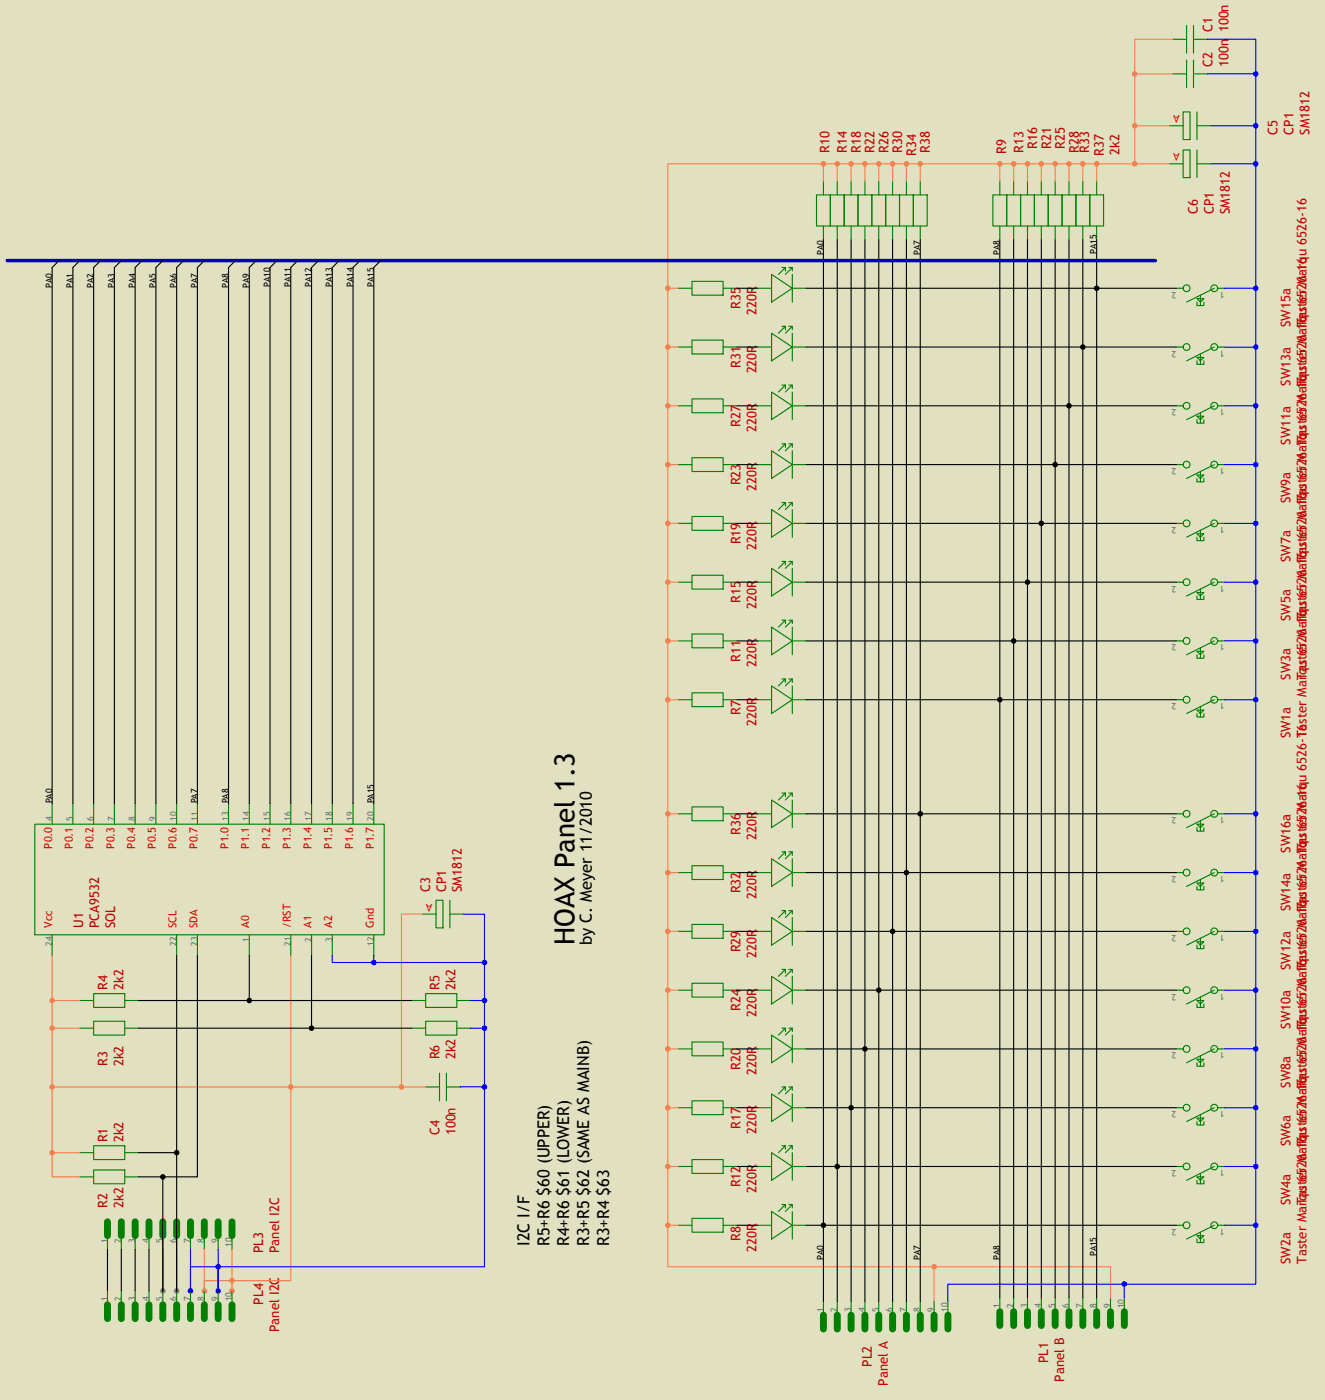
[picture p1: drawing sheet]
<svg xmlns="http://www.w3.org/2000/svg" width="198mm" height="210mm" viewBox="0 0 198 210" stroke-linecap="round" stroke-linejoin="round" font-family="sans-serif">
<path d="M0 0h198.3v209.5h-198.3z" fill-rule="evenodd" fill="#e1e0c1" stroke="#e1e0c1" stroke-width=".35"/>
<g fill="#808080">
<circle cx="24.4" cy="193.2" r=".41"/>
<circle cx="26.4" cy="193.2" r=".41"/>
</g>
<circle cx="28.5" cy="193.2" r=".41" fill="#00f"/>
<circle cx="30.6" cy="193.2" r=".41" fill="#ff8040"/>
<circle cx="32.6" cy="193.2" r=".41" fill="#00f"/>
<circle cx="34.7" cy="193.2" r=".41" fill="#ff8040"/>
<g fill="none" stroke="#008000" stroke-width=".17">
<path d="M175 18.8h2M175.5 11.1h2M175.5 5.9h2M177 16.8h1.1v4.1h-1.1zM177.5 3.8v4.2M177.5 9v4.1M178.6 3.8v4.2M178.6 9v4.1M178.6 11.1h2.1M178.6 5.9h2.1M179.1 16.8v4.1M179.1 18.8h2.1"/>
<path d="M122.2 29.2h2v4.6h-2zM123.2 27.1v2.1M123.2 33.8v2.1M124.2 29.2h2.1v4.6h-2.1zM125.3 27.1v2.1M125.3 33.8v2.1M126.3 29.2h2.1v4.6h-2.1zM127.3 27.1v2.1M127.3 33.8v2.1M128.4 29.2h2.1v4.6h-2.1zM129.4 27.1v2.1M129.4 33.8v2.1"/>
<path d="M130.5 29.2h2v4.6h-2zM131.5 27.1v2.1M131.5 33.8v2.1M132.5 29.2h2.1v4.6h-2.1zM133.6 27.1v2.1M133.6 33.8v2.1M134.6 29.2h2.1v4.6h-2.1zM135.6 27.1v2.1M135.6 33.8v2.1M136.7 29.2h2v4.6h-2zM137.7 27.1v2.1M137.7 33.8v2.1"/>
<path d="M148.6 29.2h2v4.6h-2zM149.6 27.1v2.1M149.6 33.8v2.1M150.6 29.2h2.1v4.6h-2.1zM151.7 27.1v2.1M151.7 33.8v2.1M152.7 29.2h2.1v4.6h-2.1zM153.7 27.1v2.1M153.7 33.8v2.1M154.8 29.2h2v4.6h-2zM155.8 27.1v2.1M155.8 33.8v2.1"/>
<path d="M156.8 29.2h2.1v4.6h-2.1zM157.9 27.1v2.1M157.9 33.8v2.1M158.9 29.2h2.1v4.6h-2.1zM160 27.1v2.1M160 33.8v2.1M161 29.2h2.1v4.6h-2.1zM162 27.1v2.1M162 33.8v2.1M163.1 29.2h2v4.6h-2zM164.1 27.1v2.1M164.1 33.8v2.1"/>
<path d="M175 24.5h2M177 22.4h1.1v4.2h-1.1zM179.1 22.4v4.2M179.1 24.5h2.1M101.5 51.9h2M101.5 43.1h2M103.5 59.7h4.7v2.1h-4.7zM103.5 50.9h4.7v2.1h-4.7zM103.5 42.1h4.7v2.1h-4.7zM108.2 51.9h2.1M108.2 43.1h2.1M113.4 51.9h2"/>
<path d="M113.4 43.1h2M115.4 58.7l3.2 2-3.2 2.1zM115.4 49.9l3.2 2-3.2 2.1zM115.4 41.1l3.2 2-3.2 2.1zM117 57.6h.5l-1 1.1M117 48.8h.5l-1 1.1M117 40h.5l-1 1.1M117.5 40v.6M117.5 48.8v.6M117.5 57.6v.6M118 57.6h.6l-1.1 1.1M118 48.8h.6l-1.1 1.1"/>
<path d="M118 40h.6l-1.1 1.1M118.6 51.9h2M118.6 43.1h2M118.6 40v.6M118.6 41.1v4.1M118.6 48.8v.6M118.6 49.9v4.1M118.6 57.6v.6M118.6 58.7v4.1M176 51.9h1a.52 .52 0 0 0 .7 .5 .52 .52 0 0 0 .2-.8 .52 .52 0 0 0-.8 .1l-.1 .2M176 43.1h1a.52 .52 0 0 0 .7 .5 .52 .52 0 0 0 .2-.8 .52 .52 0 0 0-.8 .1l-.1 .2M179.1 54v.5h.5"/>
<path d="M179.1 53.5h1l-.5 .5zM179.1 45.2v.5h.5M179.1 44.7h1l-.5 .5zM179.6 53v1.5h.5v-.5M179.6 44.2v1.5h.5v-.5M181.7 51.9l-4.2 2.1M181.7 43.1l-4.2 2.1M182.2 51.9a.52 .52 0 0 0-.7-.4 .52 .52 0 0 0-.2 .8 .52 .52 0 0 0 .8-.1l.1-.3h1M182.2 43.1a.52 .52 0 0 0-.7-.4 .52 .52 0 0 0-.2 .8 .52 .52 0 0 0 .8-.1l.1-.3h1M101.5 78.3h2M101.5 69.5h2M101.5 60.7h2"/>
<path d="M103.5 77.3h4.7v2.1h-4.7zM103.5 68.5h4.7v2.1h-4.7zM108.2 78.3h2.1M108.2 69.5h2.1M108.2 60.7h2.1M113.4 78.3h2M113.4 69.5h2M113.4 60.7h2M115.4 76.3l3.2 2-3.2 2.1zM115.4 67.5l3.2 2-3.2 2.1zM117 75.2h.5l-1 1.1M117 66.4h.5l-1 1.1"/>
<path d="M117.5 66.4v.6M117.5 75.2v.6M118 75.2h.6l-1.1 1.1M118 66.4h.6l-1.1 1.1M118.6 78.3h2M118.6 69.5h2M118.6 60.7h2M118.6 66.4v.6M118.6 67.5v4.1M118.6 75.2v.6M118.6 76.3v4.1M176 78.3h1a.52 .52 0 0 0 .7 .5 .52 .52 0 0 0 .2-.8 .52 .52 0 0 0-.8 .1l-.1 .2"/>
<path d="M176 69.5h1a.52 .52 0 0 0 .7 .5 .52 .52 0 0 0 .2-.8 .52 .52 0 0 0-.8 .1l-.1 .2M176 60.7h1a.52 .52 0 0 0 .7 .5 .52 .52 0 0 0 .2-.8 .52 .52 0 0 0-.8 .1l-.1 .2M179.1 79.9h1l-.5 .5zM179.1 71.6v.5h.5M179.1 71.1h1l-.5 .5zM179.1 62.8v.5h.5M179.1 62.3h1l-.5 .5zM179.6 79.4v1.5h.5v-.5M179.6 70.6v1.5h.5v-.5M179.6 61.8v1.5h.5v-.5M181.7 78.3l-4.2 2.1M181.7 69.5l-4.2 2.1"/>
<path d="M181.7 60.7l-4.2 2.1M182.2 78.3a.52 .52 0 0 0-.7-.4 .52 .52 0 0 0-.2 .8 .52 .52 0 0 0 .8-.1l.1-.3h1M182.2 69.5a.52 .52 0 0 0-.7-.4 .52 .52 0 0 0-.2 .8 .52 .52 0 0 0 .8-.1l.1-.3h1M182.2 60.7a.52 .52 0 0 0-.7-.4 .52 .52 0 0 0-.2 .8 .52 .52 0 0 0 .8-.1l.1-.3h1M101.5 95.9h2M101.5 87.1h2M103.5 94.9h4.7v2.1h-4.7zM103.5 86.1h4.7v2.1h-4.7zM108.2 95.9h2.1M108.2 87.1h2.1M113.4 95.9h2M113.4 87.1h2"/>
<path d="M115.4 93.9l3.2 2-3.2 2.1zM115.4 85.1l3.2 2-3.2 2.1zM117 92.8h.5l-1 1.1M117 84h.5l-1 1.1M117.5 84v.5M117.5 92.8v.5M118 92.8h.6l-1.1 1.1M118 84h.6l-1.1 1.1M118.6 95.9h2M118.6 87.1h2M118.6 84v.5M118.6 85.1v4.1"/>
<path d="M118.6 92.8v.5M118.6 93.9v4.1M176 95.9h1a.52 .52 0 0 0 .7 .5 .52 .52 0 0 0 .2-.8 .52 .52 0 0 0-.8 .1l-.1 .2M176 87.1h1a.52 .52 0 0 0 .7 .5 .52 .52 0 0 0 .2-.8 .52 .52 0 0 0-.8 .1l-.1 .2M179.1 98v.5h.5M179.1 97.5h1l-.5 .5zM179.1 89.2v.5h.5M179.1 88.7h1l-.5 .5zM179.1 80.4v.5h.5M179.6 97v1.5h.5v-.5M179.6 88.2v1.5h.5v-.5M181.7 95.9l-4.2 2.1"/>
<path d="M181.7 87.1l-4.2 2.1M182.2 95.9a.52 .52 0 0 0-.7-.5 .52 .52 0 0 0-.2 .9 .52 .52 0 0 0 .8-.1l.1-.3h1M182.2 87.1a.52 .52 0 0 0-.7-.4 .52 .52 0 0 0-.2 .8 .52 .52 0 0 0 .8-.1l.1-.3h1M101.5 104.7h2M103.5 103.7h4.7v2.1h-4.7zM108.2 104.7h2.1M113.4 104.7h2M115.4 119.7l3.2 2.1-3.2 2.1zM115.4 102.7l3.2 2-3.2 2.1zM117 118.7h.5l-1 1M117 101.6h.5l-1 1.1M117.5 101.6v.5"/>
<path d="M117.5 118.7v.5M118 118.7h.6l-1.1 1M118 101.6h.6l-1.1 1.1M118.6 104.7h2M118.6 101.6v.5M118.6 102.7v4.1M118.6 118.7v.5M118.6 119.7v4.2M176 104.7h1a.52 .52 0 0 0 .7 .5 .52 .52 0 0 0 .2-.8 .52 .52 0 0 0-.8 .1l-.1 .2M179.1 106.8v.5h.5M179.1 106.3h1l-.5 .5zM179.6 105.8v1.5h.5v-.5"/>
<path d="M181.7 104.7l-4.2 2.1M182.2 104.7a.52 .52 0 0 0-.7-.5 .52 .52 0 0 0-.2 .9 .52 .52 0 0 0 .8-.1l.1-.3h1M5.2 123.4h52.3v16.5h-52.3zM7.8 120.3v3.1M7.8 139.9v3.1M10.9 120.3v3.1M14 120.3v3.1M17.1 120.3v3.1M20.2 120.3v3.1M23.3 120.3v3.1M26.4 120.3v3.1M26.4 139.9v3.1"/>
<path d="M29.5 120.3v3.1M29.5 139.9v3.1M34.2 120.3v3.1M37.3 120.3v3.1M37.3 139.9v3.1M40.4 120.3v3.1M43.5 120.3v3.1M43.5 139.9v3.1M46.6 120.3v3.1M46.6 139.9v3.1M49.7 120.3v3.1M49.7 139.9v3.1"/>
<path d="M52.8 120.3v3.1M55.9 120.3v3.1M55.9 139.9v3.1M63.2 136.8h2M65.2 134.7h1.1v4.2h-1.1zM67.3 134.7v4.2M67.3 136.8h2.1M101.5 139.4h2M101.5 130.6h2M101.5 121.8h2M103.5 138.4h4.7v2h-4.7zM103.5 129.6h4.7v2h-4.7z"/>
<path d="M103.5 120.8h4.7v2h-4.7zM108.2 139.4h2.1M108.2 130.6h2.1M108.2 121.8h2.1M113.4 139.4h2M113.4 130.6h2M113.4 121.8h2M115.4 137.3l3.2 2.1-3.2 2.1zM115.4 128.5l3.2 2.1-3.2 2.1zM117 136.3h.5l-1 1M117 127.5h.5l-1 1M117.5 127.5v.5"/>
<path d="M117.5 136.3v.5M118 136.3h.6l-1.1 1M118 127.5h.6l-1.1 1M118.6 139.4h2M118.6 130.6h2M118.6 121.8h2M118.6 127.5v.5M118.6 128.5v4.2M118.6 136.3v.5M118.6 137.3v4.2M176 139.4h1a.52 .52 0 0 0 .7 .5 .52 .52 0 0 0 .2-.8 .52 .52 0 0 0-.8 0l-.1 .3M176 130.6h1a.52 .52 0 0 0 .7 .5 .52 .52 0 0 0 .2-.8 .52 .52 0 0 0-.8 .1l-.1 .2"/>
<path d="M176 121.8h1a.52 .52 0 0 0 .7 .5 .52 .52 0 0 0 .2-.8 .52 .52 0 0 0-.8 .1l-.1 .2M179.1 132.7v.5h.5M179.1 132.2h1l-.5 .5zM179.1 123.9v.5h.5M179.1 123.4h1l-.5 .5zM179.6 131.6v1.6h.5v-.5M179.6 122.8v1.6h.5v-.5M181.7 139.4l-4.2 2.1M181.7 130.6l-4.2 2.1M181.7 121.8l-4.2 2.1M182.2 139.4a.52 .52 0 0 0-.7-.5 .52 .52 0 0 0-.2 .8 .52 .52 0 0 0 .8 0l.1-.3h1M182.2 130.6a.52 .52 0 0 0-.7-.5 .52 .52 0 0 0-.2 .8 .52 .52 0 0 0 .8 0l.1-.3h1"/>
<path d="M182.2 121.8a.52 .52 0 0 0-.7-.5 .52 .52 0 0 0-.2 .8 .52 .52 0 0 0 .8 0l.1-.3h1M11.9 149.8h2.1M11.9 153.9h2.1M14 148.7h4.7v2.1h-4.7zM14 152.9h4.7v2h-4.7zM18.7 149.8h2M18.7 153.9h2M61.6 149.8h2.1M61.6 153.9h2.1M63.7 152.9h4.7v2h-4.7zM63.7 148.7h4.7v2.1h-4.7zM68.4 149.8h2"/>
<path d="M68.4 153.9h2M101.5 157h2M101.5 148.2h2M103.5 156h4.7v2h-4.7zM103.5 147.2h4.7v2h-4.7zM108.2 157h2.1M108.2 148.2h2.1M113.4 157h2M113.4 148.2h2M115.4 154.9l3.2 2.1-3.2 2.1zM115.4 146.1l3.2 2.1-3.2 2.1zM117 153.9h.5l-1 1"/>
<path d="M117 145.1h.5l-1 1M117.5 145.1v.5M117.5 153.9v.5M118 153.9h.6l-1.1 1M118 145.1h.6l-1.1 1M118.6 157h2M118.6 148.2h2M118.6 145.1v.5M118.6 146.1v4.2M118.6 153.9v.5M118.6 154.9v4.2M176 157h1a.52 .52 0 0 0 .7 .5 .52 .52 0 0 0 .2-.8 .52 .52 0 0 0-.8 0l-.1 .3"/>
<path d="M176 148.2h1a.52 .52 0 0 0 .7 .5 .52 .52 0 0 0 .2-.8 .52 .52 0 0 0-.8 0l-.1 .3M179.1 159.1v.5h.5M179.1 158.6h1l-.5 .5zM179.1 150.3v.5h.5M179.1 149.8h1l-.5 .5zM179.1 141.5v.5h.5M179.1 141h1l-.5 .5zM179.6 158v1.6h.5v-.5M179.6 149.2v1.6h.5v-.5M179.6 140.4v1.6h.5v-.5M181.7 157l-4.2 2.1M181.7 148.2l-4.2 2.1"/>
<path d="M182.2 157a.52 .52 0 0 0-.7-.5 .52 .52 0 0 0-.2 .8 .52 .52 0 0 0 .8 0l.1-.3h1M182.2 148.2a.52 .52 0 0 0-.7-.5 .52 .52 0 0 0-.2 .8 .52 .52 0 0 0 .8 0l.1-.3h1M11.9 176.2h2.1M11.9 172.5h2.1M14 175.1h4.7v2.1h-4.7zM14 171.5h4.7v2.1h-4.7zM18.7 176.2h2M18.7 172.5h2M63.7 162.7h2.1M65.8 160.6v4.2M66.8 160.6v4.2M66.8 162.7h2.1"/>
<path d="M101.5 174.6h2M101.5 165.8h2M103.5 173.6h4.7v2h-4.7zM103.5 164.8h4.7v2h-4.7zM108.2 174.6h2.1M108.2 165.8h2.1M113.4 174.6h2M113.4 165.8h2M115.4 172.5l3.2 2.1-3.2 2.1zM115.4 163.7l3.2 2.1-3.2 2.1zM117 171.5h.5l-1 1M117 162.7h.5l-1 1"/>
<path d="M117.5 162.7v.5M117.5 171.5v.5M118 171.5h.6l-1.1 1M118 162.7h.6l-1.1 1M118.6 174.6h2M118.6 165.8h2M118.6 162.7v.5M118.6 163.7v4.2M118.6 171.5v.5M118.6 172.5v4.2M176 174.6h1a.52 .52 0 0 0 .7 .5 .52 .52 0 0 0 .2-.8 .52 .52 0 0 0-.8 0l-.1 .3M176 165.8h1a.52 .52 0 0 0 .7 .5 .52 .52 0 0 0 .2-.8 .52 .52 0 0 0-.8 0l-.1 .3"/>
<path d="M179.1 176.7v.5h.5M179.1 176.2h1l-.5 .5zM179.1 167.9v.5h.5M179.1 167.4h1l-.5 .5zM179.6 175.6v1.6h.5v-.5M179.6 166.8v1.6h.5v-.5M181.7 174.6l-4.2 2.1M181.7 165.8l-4.2 2.1M182.2 174.6a.52 .52 0 0 0-.7-.5 .52 .52 0 0 0-.2 .8 .52 .52 0 0 0 .8 0l.1-.3h1M182.2 165.8a.52 .52 0 0 0-.7-.5 .52 .52 0 0 0-.2 .8 .52 .52 0 0 0 .8 0l.1-.3h1M16.1 184.9v2.1M16.1 193.2v2.1"/>
<path d="M18.2 184.9v2.1M18.2 193.2v2.1M20.2 184.9v2.1M20.2 193.2v2.1M22.3 184.9v2.1M22.3 193.2v2.1M24.4 184.9v2.1M24.4 193.2v2.1M26.4 184.9v2.1M26.4 193.2v2.1M28.5 184.9v2.1M28.5 193.2v2.1"/>
<path d="M30.6 184.9v2.1M30.6 193.2v2.1M32.6 184.9v2.1M32.6 193.2v2.1M34.7 184.9v2.1M34.7 193.2v2.1M101.5 183.4h2M103.5 182.4h4.7v2h-4.7zM108.2 183.4h2.1M113.4 183.4h2M115.4 181.3l3.2 2.1-3.2 2.1zM117 180.3h.5l-1 1"/>
<path d="M117.5 180.3v.5M118 180.3h.6l-1.1 1M118.6 183.4h2M118.6 180.3v.5M118.6 181.3v4.2M123.2 194.8v2.1M125.3 194.8v2.1M127.3 194.8v2.1M129.4 194.8v2.1M131.5 194.8v2.1M133.6 194.8v2.1M135.6 194.8v2.1"/>
<path d="M137.7 194.8v2.1M139.8 194.8v2.1M141.8 194.8v2.1M149.6 194.3v2M151.7 194.3v2M153.7 194.3v2M155.8 194.3v2M157.9 194.3v2M160 194.3v2M162 194.3v2M164.1 194.3v2M166.2 194.3v2"/>
<path d="M168.2 194.3v2M176 183.4h1a.52 .52 0 0 0 .7 .5 .52 .52 0 0 0 .2-.8 .52 .52 0 0 0-.8 0l-.1 .3M179.1 185.5v.5h.5M179.1 184.9h1l-.5 .6zM179.6 184.4v1.6h.5v-.5M181.7 183.4l-4.2 2.1M182.2 183.4a.52 .52 0 0 0-.7-.5 .52 .52 0 0 0-.2 .8 .52 .52 0 0 0 .8 0l.1-.3h1"/>
</g>
<g fill="none" stroke="#008000" stroke-width="1">
<path d="M16.1 182.9v2M16.1 195.3v2.1M18.2 182.9v2M18.2 195.3v2.1M20.2 182.9v2M20.2 195.3v2.1M22.3 182.9v2M22.3 195.3v2.1M24.4 182.9v2M24.4 195.3v2.1M26.4 182.9v2M26.4 195.3v2.1"/>
<path d="M28.5 182.9v2M28.5 195.3v2.1M30.6 182.9v2M30.6 195.3v2.1M32.6 182.9v2M32.6 195.3v2.1M34.7 182.9v2M34.7 195.3v2.1M123.2 196.9v2M125.3 196.9v2M127.3 196.9v2M129.4 196.9v2"/>
<path d="M131.5 196.9v2M133.6 196.9v2M135.6 196.9v2M137.7 196.9v2M139.8 196.9v2M141.8 196.9v2M149.6 196.3v2.1M151.7 196.3v2.1M153.7 196.3v2.1M155.8 196.3v2.1M157.9 196.3v2.1M160 196.3v2.1"/>
<path d="M162 196.3v2.1M164.1 196.3v2.1M166.2 196.3v2.1M168.2 196.3v2.1"/>
</g>
<g fill="#ff8040">
<circle cx="123.2" cy="24.5" r=".41"/>
<circle cx="125.3" cy="24.5" r=".41"/>
<circle cx="127.3" cy="24.5" r=".41"/>
<circle cx="129.4" cy="24.5" r=".41"/>
<circle cx="131.5" cy="24.5" r=".41"/>
<circle cx="133.6" cy="24.5" r=".41"/>
<circle cx="135.6" cy="24.5" r=".41"/>
<circle cx="137.7" cy="24.5" r=".41"/>
<circle cx="149.6" cy="24.5" r=".41"/>
<circle cx="151.7" cy="24.5" r=".41"/>
<circle cx="153.7" cy="24.5" r=".41"/>
<circle cx="155.8" cy="24.5" r=".41"/>
<circle cx="157.9" cy="24.5" r=".41"/>
<circle cx="160" cy="24.5" r=".41"/>
<circle cx="162" cy="24.5" r=".41"/>
<circle cx="99.9" cy="174.6" r=".41"/>
<circle cx="99.9" cy="165.8" r=".41"/>
<circle cx="99.9" cy="157" r=".41"/>
<circle cx="99.9" cy="148.2" r=".41"/>
<circle cx="99.9" cy="139.4" r=".41"/>
<circle cx="99.9" cy="130.6" r=".41"/>
<circle cx="99.9" cy="121.8" r=".41"/>
<circle cx="99.9" cy="104.7" r=".41"/>
<circle cx="99.9" cy="95.9" r=".41"/>
<circle cx="99.9" cy="87.1" r=".41"/>
<circle cx="99.9" cy="78.3" r=".41"/>
<circle cx="99.9" cy="69.5" r=".41"/>
<circle cx="99.9" cy="60.7" r=".41"/>
<circle cx="99.9" cy="51.9" r=".41"/>
<circle cx="99.9" cy="43.1" r=".41"/>
<circle cx="43.5" cy="162.7" r=".41"/>
<circle cx="164.1" cy="24.5" r=".41"/>
<circle cx="99.9" cy="183.4" r=".41"/>
<circle cx="139.8" cy="189.6" r=".41"/>
<circle cx="169.8" cy="24.5" r=".41"/>
<circle cx="169.8" cy="18.8" r=".41"/>
<circle cx="169.8" cy="11.1" r=".41"/>
<circle cx="7.8" cy="162.7" r=".41"/>
<circle cx="7.8" cy="172.5" r=".41"/>
<circle cx="34.7" cy="191.7" r=".41"/>
<circle cx="7.8" cy="153.9" r=".41"/>
<circle cx="7.8" cy="149.8" r=".41"/>
<circle cx="60.1" cy="162.7" r=".41"/>
</g>
<g fill="none" stroke="#ff8040" stroke-width=".17">
<path d="M169.8 18.8h5.2M169.8 11.1v13.4M169.8 11.1h5.7M175.5 5.9h-5.7v5.2M123.2 24.5h-23.3v18.6M123.2 24.5v2.6M123.2 24.5h51.8M125.3 24.5v2.6M127.3 24.5v2.6M129.4 24.5v2.6M131.5 24.5v2.6M133.6 24.5v2.6"/>
<path d="M135.6 24.5v2.6M137.7 24.5v2.6M149.6 24.5v2.6M151.7 24.5v2.6M153.7 24.5v2.6M155.8 24.5v2.6M157.9 24.5v2.6M160 24.5v2.6M162 24.5v2.6M164.1 24.5v2.6M99.9 43.1v140.3M99.9 51.9h1.6"/>
<path d="M99.9 43.1h1.6M99.9 78.3h1.6M99.9 69.5h1.6M99.9 60.7h1.6M99.9 95.9h1.6M99.9 87.1h1.6M99.9 104.7h1.6M63.2 136.8h-3.1v25.9M99.9 139.4h1.6M99.9 130.6h1.6M99.9 121.8h1.6M7.8 143v29.5"/>
<path d="M7.8 153.9h4.1M7.8 149.8h4.1M43.5 143v48.7h-12.9v1.5v-6.2M99.9 157h1.6M99.9 148.2h1.6M7.8 172.5v3.7h4.1M7.8 162.7h55.9M7.8 172.5h4.1M99.9 174.6h1.6M99.9 165.8h1.6M34.7 187v6.2M99.9 183.4v6.2h39.9"/>
<path d="M99.9 183.4h1.6M139.8 189.6h26.4v4.7M139.8 189.6v5.2"/>
</g>
<g fill="#000">
<circle cx="24.4" cy="176.2" r=".41"/>
<circle cx="26.4" cy="172.5" r=".41"/>
</g>
<path d="M26.4 143v50.2M29.5 143v33.2h-5.1M20.7 172.5h5.7M20.7 176.2h3.7M24.4 176.2v17" fill="none" stroke="#000" stroke-width=".17"/>
<g fill="#00f">
<circle cx="55.9" cy="144.1" r=".41"/>
<circle cx="187.9" cy="51.9" r=".41"/>
<circle cx="187.9" cy="60.7" r=".41"/>
<circle cx="187.9" cy="69.5" r=".41"/>
<circle cx="187.9" cy="78.3" r=".41"/>
<circle cx="187.9" cy="87.1" r=".41"/>
<circle cx="187.9" cy="95.9" r=".41"/>
<circle cx="187.9" cy="104.7" r=".41"/>
<circle cx="187.9" cy="121.8" r=".41"/>
<circle cx="187.9" cy="130.6" r=".41"/>
<circle cx="187.9" cy="139.4" r=".41"/>
<circle cx="187.9" cy="148.2" r=".41"/>
<circle cx="187.9" cy="157" r=".41"/>
<circle cx="187.9" cy="165.8" r=".41"/>
<circle cx="187.9" cy="174.6" r=".41"/>
<circle cx="187.9" cy="43.1" r=".41"/>
<circle cx="187.9" cy="183.4" r=".41"/>
<circle cx="168.2" cy="192.2" r=".41"/>
<circle cx="187.9" cy="24.5" r=".41"/>
<circle cx="187.9" cy="18.8" r=".41"/>
<circle cx="187.9" cy="11.1" r=".41"/>
<circle cx="72.5" cy="144.1" r=".41"/>
<circle cx="32.6" cy="189.6" r=".41"/>
<circle cx="72.5" cy="162.7" r=".41"/>
<circle cx="72.5" cy="149.8" r=".41"/>
<circle cx="72.5" cy="153.9" r=".41"/>
</g>
<g fill="none" stroke="#00f" stroke-width=".17">
<path d="M180.7 5.9h7.2v5.2M180.7 11.1h7.2M181.2 18.8h6.7M187.9 11.1v172.3M181.2 24.5h6.7M183.2 43.1h4.7M183.2 51.9h4.7M183.2 60.7h4.7M183.2 69.5h4.7M183.2 78.3h4.7M183.2 87.1h4.7M183.2 95.9h4.7"/>
<path d="M183.2 104.7h4.7M69.4 136.8h3.1v7.3M183.2 121.8h4.7M183.2 130.6h4.7M183.2 139.4h4.7M49.7 143v1.1h6.2M55.9 143v1.1M55.9 144.1h16.6M70.4 149.8h2.1M70.4 153.9h2.1M72.5 144.1v18.6M183.2 148.2h4.7"/>
<path d="M183.2 157h4.7M68.9 162.7h3.6M72.5 162.7v26.9h-44v3.6v-6.2M183.2 165.8h4.7M183.2 174.6h4.7M32.6 187v6.2M168.2 192.2h-26.4v2.6M168.2 192.2v2.1M183.2 183.4h4.7M187.9 183.4v8.8h-19.7"/>
</g>
<g fill="#000">
<circle cx="162" cy="51.9" r=".41"/>
<circle cx="164.1" cy="43.1" r=".41"/>
<circle cx="155.8" cy="78.3" r=".41"/>
<circle cx="157.9" cy="69.5" r=".41"/>
<circle cx="160" cy="60.7" r=".41"/>
<circle cx="151.7" cy="95.9" r=".41"/>
<circle cx="153.7" cy="87.1" r=".41"/>
<circle cx="149.6" cy="104.7" r=".41"/>
<circle cx="133.6" cy="139.4" r=".41"/>
<circle cx="135.6" cy="130.6" r=".41"/>
<circle cx="137.7" cy="121.8" r=".41"/>
<circle cx="37.3" cy="149.8" r=".41"/>
<circle cx="46.6" cy="153.9" r=".41"/>
<circle cx="129.4" cy="157" r=".41"/>
<circle cx="131.5" cy="148.2" r=".41"/>
<circle cx="125.3" cy="174.6" r=".41"/>
<circle cx="127.3" cy="165.8" r=".41"/>
<circle cx="123.2" cy="183.4" r=".41"/>
</g>
<g fill="none" stroke="#000" stroke-width=".17">
<path d="M8.8 39l-1 1v80.3M11.9 39l-1 1v80.3M15 39l-1 1v80.3M18.2 39l-1.1 1v80.3M21.3 39l-1.1 1v80.3M24.4 39l-1.1 1v80.3M27.5 39l-1.1 1v80.3M30.6 39l-1.1 1v80.3M35.2 39l-1 1v80.3M38.3 39l-1 1v80.3M41.4 39l-1 1v80.3M44.5 39l-1 1v80.3"/>
<path d="M47.7 39l-1.1 1v80.3M50.8 39l-1.1 1v80.3M53.9 39l-1.1 1v80.3M57 39l-1.1 1v80.3M123.2 35.9v158.9M125.3 35.9v158.9M127.3 35.9v158.9M129.4 35.9v158.9M131.5 35.9v158.9M133.6 35.9v158.9M135.6 35.9v158.9M137.7 35.9v158.9"/>
<path d="M149.6 35.9v158.4M151.7 35.9v158.4M153.7 35.9v158.4M155.8 35.9v158.4M157.9 35.9v158.4M160 35.9v158.4M162 35.9v158.4M164.1 35.9v158.4M110.3 51.9h3.1M110.3 43.1h3.1M120.6 51.9h55.4M120.6 43.1h55.4"/>
<path d="M110.3 78.3h3.1M110.3 69.5h3.1M110.3 60.7h3.1M120.6 78.3h55.4M120.6 69.5h55.4M120.6 60.7h55.4M110.3 95.9h3.1M110.3 87.1h3.1M120.6 95.9h55.4M120.6 87.1h55.4M110.3 104.7h3.1M120.6 104.7h55.4"/>
<path d="M110.3 139.4h3.1M110.3 121.8h3.1M110.3 130.6h3.1M120.6 139.4h55.4M120.6 121.8h55.4M120.6 130.6h55.4M20.7 149.8h40.9M20.7 153.9h40.9M37.3 143v6.8M46.6 143v10.9M110.3 157h3.1M110.3 148.2h3.1"/>
<path d="M120.6 157h55.4M120.6 148.2h55.4M110.3 174.6h3.1M110.3 165.8h3.1M120.6 174.6h55.4M120.6 165.8h55.4M16.1 187v6.2M18.2 187v6.2M20.2 187v6.2M22.3 187v6.2M110.3 183.4h3.1M120.6 183.4h55.4"/>
</g>
<path d="M1.1 39h171.8" fill="none" stroke="#0000c0" stroke-width=".52"/>
<text font-size="4.1" x="85.9" y="141.5" transform="rotate(-90 85.9 141.5)">HOAX Panel 1.3</text>
<g font-size="2.5">
<text x="88.5" y="141.5" transform="rotate(-90 88.5 141.5)">by C. Meyer 11/2010</text>
<text x="79.2" y="186.5" transform="rotate(-90 79.2 186.5)">I2C I/F</text>
<text x="82.2" y="186.5" transform="rotate(-90 82.2 186.5)">R5+R6 $60 (UPPER)</text>
<text x="85.2" y="186.5" transform="rotate(-90 85.2 186.5)">R4+R6 $61 (LOWER)</text>
<text x="88.2" y="186.5" transform="rotate(-90 88.2 186.5)">R3+R5 $62 (SAME AS MAINB)</text>
<text x="91.1" y="186.5" transform="rotate(-90 91.1 186.5)">R3+R4 $63</text>
</g>
<g font-size="2" fill="#c00000">
<text x="181.4" y="4.9" transform="rotate(-90 181.4 4.9)">C1</text>
<text x="183.8" y="4.9" transform="rotate(-90 183.8 4.9)">100n</text>
<text x="181.4" y="10" transform="rotate(-90 181.4 10)">C2</text>
<text x="183.8" y="10" transform="rotate(-90 183.8 10)">100n</text>
<text x="124.1" y="22.8" transform="rotate(-90 124.1 22.8)">R10</text>
<text x="126.7" y="22.8" transform="rotate(-90 126.7 22.8)">R14</text>
<text x="128.8" y="22.8" transform="rotate(-90 128.8 22.8)">R18</text>
<text x="130.9" y="22.8" transform="rotate(-90 130.9 22.8)">R22</text>
<text x="132.9" y="22.8" transform="rotate(-90 132.9 22.8)">R26</text>
<text x="135" y="22.8" transform="rotate(-90 135 22.8)">R30</text>
<text x="137.1" y="23.3" transform="rotate(-90 137.1 23.3)">R34</text>
<text x="139.1" y="22.8" transform="rotate(-90 139.1 22.8)">R38</text>
<text x="150.5" y="23" transform="rotate(-90 150.5 23)">R9</text>
<text x="153.1" y="22.8" transform="rotate(-90 153.1 22.8)">R13</text>
<text x="155.2" y="22.3" transform="rotate(-90 155.2 22.3)">R16</text>
<text x="157.3" y="22.3" transform="rotate(-90 157.3 22.3)">R21</text>
<text x="159.3" y="22.3" transform="rotate(-90 159.3 22.3)">R25</text>
<text x="161.4" y="22.8" transform="rotate(-90 161.4 22.8)">R28</text>
<text x="163" y="22.8" transform="rotate(-90 163 22.8)">R33</text>
<text x="165.1" y="23.3" transform="rotate(-90 165.1 23.3)">R37</text>
<text x="167.5" y="23.2" transform="rotate(-90 167.5 23.2)">2k2</text>
<text x="191.2" y="20.2" transform="rotate(-90 191.2 20.2)">C5</text>
<text x="193.5" y="20.2" transform="rotate(-90 193.5 20.2)">CP1</text>
<text x="195.9" y="20.2" transform="rotate(-90 195.9 20.2)">SM1812</text>
<text x="179.2" y="32.1" transform="rotate(-90 179.2 32.1)">C6</text>
<text x="181.6" y="32.1" transform="rotate(-90 181.6 32.1)">CP1</text>
<text x="184" y="32.1" transform="rotate(-90 184 32.1)">SM1812</text>
<text x="110.8" y="46.3" transform="rotate(-90 110.8 46.3)">R35</text>
<text x="113.2" y="47.1" transform="rotate(-90 113.2 47.1)">220R</text>
<text x="193.1" y="48.9" transform="rotate(-90 193.1 48.9)">SW15a</text>
<text x="195.5" y="48.9" transform="rotate(-90 195.5 48.9)">Taster Marqu 6526-16</text>
<text x="110.8" y="55.1" transform="rotate(-90 110.8 55.1)">R31</text>
<text x="113.2" y="55.9" transform="rotate(-90 113.2 55.9)">220R</text>
<text x="193.1" y="57.7" transform="rotate(-90 193.1 57.7)">SW13a</text>
<text x="195.5" y="57.7" transform="rotate(-90 195.5 57.7)">Taster Marqu 6526-16</text>
<text x="110.8" y="63.9" transform="rotate(-90 110.8 63.9)">R27</text>
<text x="113.2" y="64.7" transform="rotate(-90 113.2 64.7)">220R</text>
<text x="193.1" y="66.5" transform="rotate(-90 193.1 66.5)">SW11a</text>
<text x="195.5" y="66.5" transform="rotate(-90 195.5 66.5)">Taster Marqu 6526-16</text>
<text x="110.8" y="72.7" transform="rotate(-90 110.8 72.7)">R23</text>
<text x="113.2" y="73.5" transform="rotate(-90 113.2 73.5)">220R</text>
<text x="193.1" y="75.3" transform="rotate(-90 193.1 75.3)">SW9a</text>
<text x="195.5" y="75.3" transform="rotate(-90 195.5 75.3)">Taster Marqu 6526-16</text>
<text x="110.8" y="81.5" transform="rotate(-90 110.8 81.5)">R19</text>
<text x="113.2" y="82.3" transform="rotate(-90 113.2 82.3)">220R</text>
<text x="193.1" y="84.1" transform="rotate(-90 193.1 84.1)">SW7a</text>
<text x="195.5" y="84.1" transform="rotate(-90 195.5 84.1)">Taster Marqu 6526-16</text>
<text x="110.8" y="90.3" transform="rotate(-90 110.8 90.3)">R15</text>
<text x="113.2" y="91.1" transform="rotate(-90 113.2 91.1)">220R</text>
<text x="193.1" y="92.9" transform="rotate(-90 193.1 92.9)">SW5a</text>
<text x="195.5" y="92.9" transform="rotate(-90 195.5 92.9)">Taster Marqu 6526-16</text>
<text x="110.8" y="99.1" transform="rotate(-90 110.8 99.1)">R11</text>
<text x="113.2" y="99.9" transform="rotate(-90 113.2 99.9)">220R</text>
<text x="193.1" y="101.7" transform="rotate(-90 193.1 101.7)">SW3a</text>
<text x="195.5" y="101.7" transform="rotate(-90 195.5 101.7)">Taster Marqu 6526-16</text>
<text x="110.8" y="107" transform="rotate(-90 110.8 107)">R7</text>
<text x="113.2" y="108.7" transform="rotate(-90 113.2 108.7)">220R</text>
<text x="193.1" y="110.5" transform="rotate(-90 193.1 110.5)">SW1a</text>
<text x="195.5" y="110.5" transform="rotate(-90 195.5 110.5)">Taster Marqu 6526-16</text>
<text x="110.8" y="124.9" transform="rotate(-90 110.8 124.9)">R36</text>
<text x="113.2" y="125.8" transform="rotate(-90 113.2 125.8)">220R</text>
<text x="193.1" y="127.6" transform="rotate(-90 193.1 127.6)">SW16a</text>
<text x="195.5" y="127.6" transform="rotate(-90 195.5 127.6)">Taster Marqu 6526-16</text>
<text x="64.4" y="133.5" transform="rotate(-90 64.4 133.5)">C3</text>
<text x="66.7" y="133.5" transform="rotate(-90 66.7 133.5)">CP1</text>
<text x="69.1" y="133.5" transform="rotate(-90 69.1 133.5)">SM1812</text>
<text x="110.8" y="133.7" transform="rotate(-90 110.8 133.7)">R32</text>
<text x="113.2" y="134.6" transform="rotate(-90 113.2 134.6)">220R</text>
<text x="193.1" y="136.4" transform="rotate(-90 193.1 136.4)">SW14a</text>
<text x="195.5" y="136.4" transform="rotate(-90 195.5 136.4)">Taster Marqu 6526-16</text>
<text x="12.5" y="138.9" transform="rotate(-90 12.5 138.9)">U1</text>
<text x="14.8" y="138.9" transform="rotate(-90 14.8 138.9)">PCA9532</text>
<text x="17.2" y="138.9" transform="rotate(-90 17.2 138.9)">SOL</text>
<text x="110.8" y="142.5" transform="rotate(-90 110.8 142.5)">R29</text>
<text x="113.2" y="143.4" transform="rotate(-90 113.2 143.4)">220R</text>
<text x="16.1" y="148.2" transform="rotate(-90 16.1 148.2)">R4</text>
<text x="18.5" y="148.2" transform="rotate(-90 18.5 148.2)">2k2</text>
<text x="65.8" y="148.2" transform="rotate(-90 65.8 148.2)">R5</text>
<text x="68.1" y="148.2" transform="rotate(-90 68.1 148.2)">2k2</text>
<text x="193.1" y="145.2" transform="rotate(-90 193.1 145.2)">SW12a</text>
<text x="195.5" y="145.2" transform="rotate(-90 195.5 145.2)">Taster Marqu 6526-16</text>
<text x="110.8" y="151.3" transform="rotate(-90 110.8 151.3)">R24</text>
<text x="113.2" y="152.2" transform="rotate(-90 113.2 152.2)">220R</text>
<text x="193.1" y="154" transform="rotate(-90 193.1 154)">SW10a</text>
<text x="195.5" y="154" transform="rotate(-90 195.5 154)">Taster Marqu 6526-16</text>
<text x="16.1" y="159.6" transform="rotate(-90 16.1 159.6)">R3</text>
<text x="18.5" y="159.6" transform="rotate(-90 18.5 159.6)">2k2</text>
<text x="65.8" y="158.6" transform="rotate(-90 65.8 158.6)">R6</text>
<text x="68.1" y="158.6" transform="rotate(-90 68.1 158.6)">2k2</text>
<text x="110.8" y="160.1" transform="rotate(-90 110.8 160.1)">R20</text>
<text x="113.2" y="161" transform="rotate(-90 113.2 161)">220R</text>
<text x="193.1" y="162.8" transform="rotate(-90 193.1 162.8)">SW8a</text>
<text x="195.5" y="162.8" transform="rotate(-90 195.5 162.8)">Taster Marqu 6526-16</text>
<text x="16.1" y="171" transform="rotate(-90 16.1 171)">R1</text>
<text x="18.5" y="171" transform="rotate(-90 18.5 171)">2k2</text>
<text x="65.8" y="169.9" transform="rotate(-90 65.8 169.9)">C4</text>
<text x="68.1" y="169.9" transform="rotate(-90 68.1 169.9)">100n</text>
<text x="110.8" y="168.9" transform="rotate(-90 110.8 168.9)">R17</text>
<text x="113.2" y="169.8" transform="rotate(-90 113.2 169.8)">220R</text>
<text x="193.1" y="171.6" transform="rotate(-90 193.1 171.6)">SW6a</text>
<text x="195.5" y="171.6" transform="rotate(-90 195.5 171.6)">Taster Marqu 6526-16</text>
<text x="110.8" y="177.7" transform="rotate(-90 110.8 177.7)">R12</text>
<text x="113.2" y="178.6" transform="rotate(-90 113.2 178.6)">220R</text>
<text x="16.1" y="180.8" transform="rotate(-90 16.1 180.8)">R2</text>
<text x="18.5" y="180.8" transform="rotate(-90 18.5 180.8)">2k2</text>
<text x="110.8" y="185.7" transform="rotate(-90 110.8 185.7)">R8</text>
<text x="193.1" y="180.4" transform="rotate(-90 193.1 180.4)">SW4a</text>
<text x="195.5" y="180.4" transform="rotate(-90 195.5 180.4)">Taster Marqu 6526-16</text>
<text x="39.4" y="187.5" transform="rotate(-90 39.4 187.5)">PL3</text>
<text x="41.8" y="187.5" transform="rotate(-90 41.8 187.5)">Panel I2C</text>
<text x="113.2" y="187.4" transform="rotate(-90 113.2 187.4)">220R</text>
<text x="193.1" y="189.2" transform="rotate(-90 193.1 189.2)">SW2a</text>
<text x="195.5" y="189.2" transform="rotate(-90 195.5 189.2)">Taster Marqu 6526-16</text>
<text x="39.4" y="195.3" transform="rotate(-90 39.4 195.3)">PL4</text>
<text x="41.8" y="199.4" transform="rotate(-90 41.8 199.4)">Panel I2C</text>
<text x="130.5" y="204.6" transform="rotate(-90 130.5 204.6)">PL2</text>
<text x="132.8" y="207.4" transform="rotate(-90 132.8 207.4)">Panel A</text>
<text x="156.8" y="204.1" transform="rotate(-90 156.8 204.1)">PL1</text>
<text x="159.2" y="206.8" transform="rotate(-90 159.2 206.8)">Panel B</text>
</g>
<g font-size="1.7" fill="#f00">
<text x="176.5" y="17.3" transform="rotate(-180 176.5 17.3)">A</text>
<text x="176.5" y="23" transform="rotate(-180 176.5 23)">A</text>
<text x="7.8" y="127" transform="rotate(-90 7.8 127)">P0.0</text>
<text x="10.9" y="127" transform="rotate(-90 10.9 127)">P0.1</text>
<text x="14" y="127" transform="rotate(-90 14 127)">P0.2</text>
<text x="17.1" y="127" transform="rotate(-90 17.1 127)">P0.3</text>
<text x="20.2" y="127" transform="rotate(-90 20.2 127)">P0.4</text>
<text x="23.3" y="127" transform="rotate(-90 23.3 127)">P0.5</text>
<text x="26.4" y="127" transform="rotate(-90 26.4 127)">P0.6</text>
<text x="29.5" y="127" transform="rotate(-90 29.5 127)">P0.7</text>
<text x="34.2" y="127" transform="rotate(-90 34.2 127)">P1.0</text>
<text x="37.3" y="127" transform="rotate(-90 37.3 127)">P1.1</text>
<text x="40.4" y="127" transform="rotate(-90 40.4 127)">P1.2</text>
<text x="43.5" y="127" transform="rotate(-90 43.5 127)">P1.3</text>
<text x="46.6" y="127" transform="rotate(-90 46.6 127)">P1.4</text>
<text x="49.7" y="127" transform="rotate(-90 49.7 127)">P1.5</text>
<text x="52.8" y="127" transform="rotate(-90 52.8 127)">P1.6</text>
<text x="55.9" y="127" transform="rotate(-90 55.9 127)">P1.7</text>
<text x="64.7" y="135.3" transform="rotate(-180 64.7 135.3)">A</text>
<text x="7.8" y="138.9" transform="rotate(-90 7.8 138.9)">Vcc</text>
<text x="26.4" y="138.9" transform="rotate(-90 26.4 138.9)">SCL</text>
<text x="29.5" y="138.9" transform="rotate(-90 29.5 138.9)">SDA</text>
<text x="37.3" y="138.9" transform="rotate(-90 37.3 138.9)">A0</text>
<text x="43.5" y="138.9" transform="rotate(-90 43.5 138.9)">/RST</text>
<text x="46.6" y="138.9" transform="rotate(-90 46.6 138.9)">A1</text>
<text x="49.7" y="138.9" transform="rotate(-90 49.7 138.9)">A2</text>
<text x="55.9" y="138.9" transform="rotate(-90 55.9 138.9)">Gnd</text>
</g>
<g font-size="1.3">
<text x="123.2" y="38.1" transform="rotate(-90 123.2 38.1)">PA0</text>
<text x="137.7" y="38.1" transform="rotate(-90 137.7 38.1)">PA7</text>
<text x="149.6" y="38.1" transform="rotate(-90 149.6 38.1)">PA8</text>
<text x="164.1" y="38" transform="rotate(-90 164.1 38)">PA15</text>
<text x="7.8" y="43.1" transform="rotate(-90 7.8 43.1)">PA0</text>
<text x="10.9" y="43.1" transform="rotate(-90 10.9 43.1)">PA1</text>
<text x="14" y="43.1" transform="rotate(-90 14 43.1)">PA2</text>
<text x="17.1" y="43.1" transform="rotate(-90 17.1 43.1)">PA3</text>
<text x="20.2" y="43.1" transform="rotate(-90 20.2 43.1)">PA4</text>
<text x="23.3" y="43.1" transform="rotate(-90 23.3 43.1)">PA5</text>
<text x="26.4" y="43.1" transform="rotate(-90 26.4 43.1)">PA6</text>
<text x="29.5" y="43.1" transform="rotate(-90 29.5 43.1)">PA7</text>
<text x="34.2" y="43.1" transform="rotate(-90 34.2 43.1)">PA8</text>
<text x="37.3" y="43.1" transform="rotate(-90 37.3 43.1)">PA9</text>
<text x="40.4" y="43" transform="rotate(-90 40.4 43)">PA10</text>
<text x="43.5" y="43" transform="rotate(-90 43.5 43)">PA11</text>
<text x="46.6" y="43" transform="rotate(-90 46.6 43)">PA12</text>
<text x="49.7" y="43" transform="rotate(-90 49.7 43)">PA13</text>
<text x="52.8" y="43" transform="rotate(-90 52.8 43)">PA14</text>
<text x="55.9" y="43" transform="rotate(-90 55.9 43)">PA15</text>
<text x="7.8" y="120.3" transform="rotate(-90 7.8 120.3)">PA0</text>
<text x="29.5" y="120.3" transform="rotate(-90 29.5 120.3)">PA7</text>
<text x="34.2" y="120.3" transform="rotate(-90 34.2 120.3)">PA8</text>
<text x="55.9" y="120.3" transform="rotate(-90 55.9 120.3)">PA15</text>
<text x="123.2" y="188.6" transform="rotate(-90 123.2 188.6)">PA0</text>
<text x="137.7" y="188.6" transform="rotate(-90 137.7 188.6)">PA7</text>
<text x="149.6" y="188.6" transform="rotate(-90 149.6 188.6)">PA8</text>
<text x="164.1" y="188.1" transform="rotate(-90 164.1 188.1)">PA15</text>
</g>
<g font-size="1.3" fill="#408080">
<text x="176" y="43.7" transform="rotate(-180 176 43.7)">2</text>
<text x="183.2" y="43.7" transform="rotate(-180 183.2 43.7)">1</text>
<text x="176" y="52.5" transform="rotate(-180 176 52.5)">2</text>
<text x="183.2" y="52.5" transform="rotate(-180 183.2 52.5)">1</text>
<text x="176" y="61.3" transform="rotate(-180 176 61.3)">2</text>
<text x="183.2" y="61.3" transform="rotate(-180 183.2 61.3)">1</text>
<text x="176" y="70.1" transform="rotate(-180 176 70.1)">2</text>
<text x="183.2" y="70.1" transform="rotate(-180 183.2 70.1)">1</text>
<text x="176" y="78.9" transform="rotate(-180 176 78.9)">2</text>
<text x="183.2" y="78.9" transform="rotate(-180 183.2 78.9)">1</text>
<text x="176" y="87.7" transform="rotate(-180 176 87.7)">2</text>
<text x="183.2" y="87.7" transform="rotate(-180 183.2 87.7)">1</text>
<text x="176" y="96.5" transform="rotate(-180 176 96.5)">2</text>
<text x="183.2" y="96.5" transform="rotate(-180 183.2 96.5)">1</text>
<text x="176" y="105.3" transform="rotate(-180 176 105.3)">2</text>
<text x="183.2" y="105.3" transform="rotate(-180 183.2 105.3)">1</text>
<text x="7.8" y="122.8" transform="rotate(-90 7.8 122.8)">4</text>
<text x="10.9" y="122.8" transform="rotate(-90 10.9 122.8)">5</text>
<text x="14" y="122.8" transform="rotate(-90 14 122.8)">6</text>
<text x="17.1" y="122.8" transform="rotate(-90 17.1 122.8)">7</text>
<text x="20.2" y="122.8" transform="rotate(-90 20.2 122.8)">8</text>
<text x="23.3" y="122.8" transform="rotate(-90 23.3 122.8)">9</text>
<text x="26.4" y="122.8" transform="rotate(-90 26.4 122.8)">10</text>
<text x="29.5" y="122.8" transform="rotate(-90 29.5 122.8)">11</text>
<text x="34.2" y="122.8" transform="rotate(-90 34.2 122.8)">13</text>
<text x="37.3" y="122.8" transform="rotate(-90 37.3 122.8)">14</text>
<text x="40.4" y="122.8" transform="rotate(-90 40.4 122.8)">15</text>
<text x="43.5" y="122.8" transform="rotate(-90 43.5 122.8)">16</text>
<text x="46.6" y="122.8" transform="rotate(-90 46.6 122.8)">17</text>
<text x="49.7" y="122.8" transform="rotate(-90 49.7 122.8)">18</text>
<text x="52.8" y="122.8" transform="rotate(-90 52.8 122.8)">19</text>
<text x="55.9" y="122.8" transform="rotate(-90 55.9 122.8)">20</text>
<text x="176" y="122.3" transform="rotate(-180 176 122.3)">2</text>
<text x="183.2" y="122.3" transform="rotate(-180 183.2 122.3)">1</text>
<text x="176" y="131.1" transform="rotate(-180 176 131.1)">2</text>
<text x="183.2" y="131.1" transform="rotate(-180 183.2 131.1)">1</text>
<text x="7.8" y="141.6" transform="rotate(-90 7.8 141.6)">24</text>
<text x="26.4" y="141.6" transform="rotate(-90 26.4 141.6)">22</text>
<text x="29.5" y="141.6" transform="rotate(-90 29.5 141.6)">23</text>
<text x="37.3" y="141" transform="rotate(-90 37.3 141)">1</text>
<text x="43.5" y="141.6" transform="rotate(-90 43.5 141.6)">21</text>
<text x="46.6" y="141" transform="rotate(-90 46.6 141)">2</text>
<text x="49.7" y="141" transform="rotate(-90 49.7 141)">3</text>
<text x="55.9" y="141.6" transform="rotate(-90 55.9 141.6)">12</text>
<text x="176" y="139.9" transform="rotate(-180 176 139.9)">2</text>
<text x="183.2" y="139.9" transform="rotate(-180 183.2 139.9)">1</text>
<text x="176" y="148.7" transform="rotate(-180 176 148.7)">2</text>
<text x="183.2" y="148.7" transform="rotate(-180 183.2 148.7)">1</text>
<text x="176" y="157.5" transform="rotate(-180 176 157.5)">2</text>
<text x="183.2" y="157.5" transform="rotate(-180 183.2 157.5)">1</text>
<text x="176" y="166.3" transform="rotate(-180 176 166.3)">2</text>
<text x="183.2" y="166.3" transform="rotate(-180 183.2 166.3)">1</text>
<text x="176" y="175.1" transform="rotate(-180 176 175.1)">2</text>
<text x="183.2" y="175.1" transform="rotate(-180 183.2 175.1)">1</text>
<text x="176" y="183.9" transform="rotate(-180 176 183.9)">2</text>
<text x="183.2" y="183.9" transform="rotate(-180 183.2 183.9)">1</text>
<text x="16.1" y="186" transform="rotate(-90 16.1 186)">1</text>
<text x="18.2" y="186" transform="rotate(-90 18.2 186)">2</text>
<text x="20.2" y="186" transform="rotate(-90 20.2 186)">3</text>
<text x="22.3" y="186" transform="rotate(-90 22.3 186)">4</text>
<text x="24.4" y="186" transform="rotate(-90 24.4 186)">5</text>
<text x="26.4" y="186" transform="rotate(-90 26.4 186)">6</text>
<text x="28.5" y="186" transform="rotate(-90 28.5 186)">7</text>
<text x="30.6" y="186" transform="rotate(-90 30.6 186)">8</text>
<text x="32.6" y="186" transform="rotate(-90 32.6 186)">9</text>
<text x="34.7" y="186.6" transform="rotate(-90 34.7 186.6)">10</text>
<text x="16.1" y="194.8" transform="rotate(-90 16.1 194.8)">1</text>
<text x="18.2" y="194.8" transform="rotate(-90 18.2 194.8)">2</text>
<text x="20.2" y="194.8" transform="rotate(-90 20.2 194.8)">3</text>
<text x="22.3" y="194.8" transform="rotate(-90 22.3 194.8)">4</text>
<text x="24.4" y="194.8" transform="rotate(-90 24.4 194.8)">5</text>
<text x="26.4" y="194.8" transform="rotate(-90 26.4 194.8)">6</text>
<text x="28.5" y="194.8" transform="rotate(-90 28.5 194.8)">7</text>
<text x="30.6" y="194.8" transform="rotate(-90 30.6 194.8)">8</text>
<text x="32.6" y="194.8" transform="rotate(-90 32.6 194.8)">9</text>
<text x="34.7" y="194.8" transform="rotate(-90 34.7 194.8)">10</text>
<text x="123.2" y="196.3" transform="rotate(-90 123.2 196.3)">1</text>
<text x="125.3" y="196.3" transform="rotate(-90 125.3 196.3)">2</text>
<text x="127.3" y="196.3" transform="rotate(-90 127.3 196.3)">3</text>
<text x="129.4" y="196.3" transform="rotate(-90 129.4 196.3)">4</text>
<text x="131.5" y="196.3" transform="rotate(-90 131.5 196.3)">5</text>
<text x="133.6" y="196.3" transform="rotate(-90 133.6 196.3)">6</text>
<text x="135.6" y="196.3" transform="rotate(-90 135.6 196.3)">7</text>
<text x="137.7" y="196.3" transform="rotate(-90 137.7 196.3)">8</text>
<text x="139.8" y="196.3" transform="rotate(-90 139.8 196.3)">9</text>
<text x="141.8" y="196.3" transform="rotate(-90 141.8 196.3)">10</text>
<text x="149.6" y="195.8" transform="rotate(-90 149.6 195.8)">1</text>
<text x="151.7" y="195.8" transform="rotate(-90 151.7 195.8)">2</text>
<text x="153.7" y="195.8" transform="rotate(-90 153.7 195.8)">3</text>
<text x="155.8" y="195.8" transform="rotate(-90 155.8 195.8)">4</text>
<text x="157.9" y="195.8" transform="rotate(-90 157.9 195.8)">5</text>
<text x="160" y="195.8" transform="rotate(-90 160 195.8)">6</text>
<text x="162" y="195.8" transform="rotate(-90 162 195.8)">7</text>
<text x="164.1" y="195.8" transform="rotate(-90 164.1 195.8)">8</text>
<text x="166.2" y="195.8" transform="rotate(-90 166.2 195.8)">9</text>
<text x="168.2" y="195.8" transform="rotate(-90 168.2 195.8)">10</text>
</g>
</svg>
